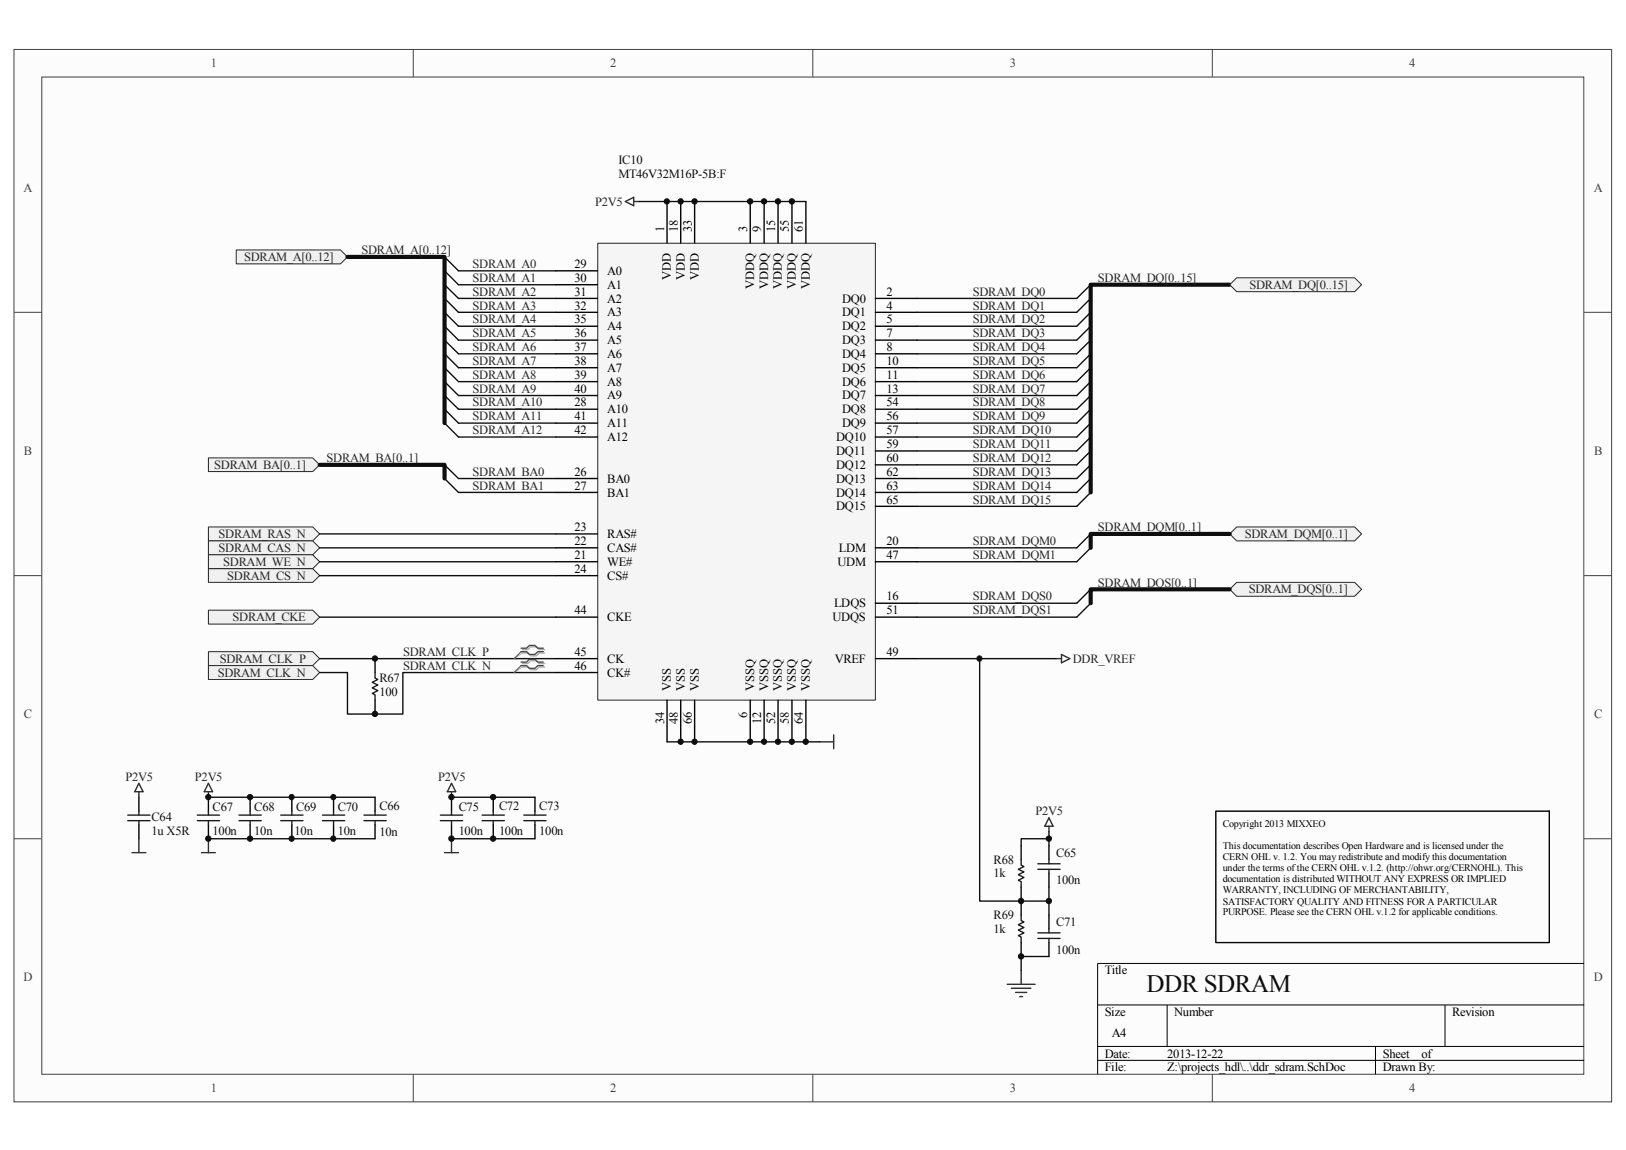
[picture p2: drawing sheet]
<svg xmlns="http://www.w3.org/2000/svg" width="297mm" height="210mm" viewBox="0 0 297 210" stroke-linecap="round" stroke-linejoin="round" font-family="sans-serif">
<path d="M2.6 9.1h291.8v192.1h-291.8z" fill="#fcfcfc"/>
<path d="M2.6 9h291.8v192.2h-291.8z" fill="none" stroke="#404040" stroke-width=".18"/>
<path d="M7.7 14.1h281.6v182.1h-281.6z" fill="#fcfcfc"/>
<g fill="none" stroke="#404040" stroke-width=".18">
<path d="M7.6 14.1h281.7v182.1h-281.7zM75.5 9v5M148.5 9v5M221.4 9v5M2.6 57h5M289.3 57h5.1M2.6 105.1h5M289.3 105.1h5.1M2.6 153.2h5M289.3 153.2h5.1M75.5 196.2v5.1M148.5 196.2v5.1"/>
<path d="M221.4 196.2v5.1"/>
</g>
<path d="M289.3 175.9h-88.8v20.3M200.5 183.5h88.8M200.5 191.1h88.8M200.5 193.6h88.8M213.2 183.5v7.6M251.2 191.1v5.1M263.9 183.5v7.6" fill="none" stroke="#000" stroke-width=".18"/>
<g fill="none" stroke="#0e0e0e" stroke-width=".25">
<path d="M81.2 46.9l2.5 2.6h17.8M81.2 49.5l2.5 2.5h17.8M81.2 52l2.5 2.5h17.8M81.2 54.5l2.5 2.5h17.8M81.2 57l2.5 2.6h17.8M81.2 59.6l2.5 2.5h17.8M81.2 62.1l2.5 2.5h17.8M81.2 64.6l2.5 2.5h17.8M81.2 67.1l2.5 2.6h17.8M81.2 69.7l2.5 2.5h17.8M81.2 72.2l2.5 2.5h17.8M81.2 74.7l2.5 2.6h17.8"/>
<path d="M81.2 77.3l2.5 2.5h17.8"/>
</g>
<path d="M68.5 120.3v2.5M68.5 127.9v2.5" fill="none" stroke="#000" stroke-width=".25"/>
<path d="M68.5 122.8v1l.5 .3-1 .5 1 .5-1 .5 1 .5-1 .5 .5 .3v1" fill="none" stroke="#1c1c1c" stroke-width=".25"/>
<path d="M43.1 45.6h19.1l1.3 1.3-1.3 1.3h-19.1z" fill-rule="evenodd" fill="#f0f0f0"/>
<path d="M43.1 45.6h19.1l1.3 1.3-1.3 1.3h-19.1z" fill="none" stroke="#262626" stroke-width=".18"/>
<path d="M63.5 46.9h17.7v30.4" fill="none" stroke="#0e0e0e" stroke-width=".76"/>
<path d="M38.1 83.6h19l1.3 1.3-1.3 1.2h-19z" fill-rule="evenodd" fill="#f0f0f0"/>
<path d="M38.1 83.6h19l1.3 1.3-1.3 1.2h-19z" fill="none" stroke="#262626" stroke-width=".18"/>
<path d="M38.1 96.2h19l1.3 1.3-1.3 1.3h-19z" fill-rule="evenodd" fill="#f0f0f0"/>
<path d="M38.1 96.2h19l1.3 1.3-1.3 1.3h-19z" fill="none" stroke="#262626" stroke-width=".18"/>
<path d="M38.1 98.8h19l1.3 1.2-1.3 1.3h-19z" fill-rule="evenodd" fill="#f0f0f0"/>
<path d="M38.1 98.8h19l1.3 1.2-1.3 1.3h-19z" fill="none" stroke="#262626" stroke-width=".18"/>
<path d="M38.1 101.3h19l1.3 1.3-1.3 1.2h-19z" fill-rule="evenodd" fill="#f0f0f0"/>
<path d="M38.1 101.3h19l1.3 1.3-1.3 1.2h-19z" fill="none" stroke="#262626" stroke-width=".18"/>
<path d="M38.1 103.8h19l1.3 1.3-1.3 1.2h-19z" fill-rule="evenodd" fill="#f0f0f0"/>
<path d="M38.1 103.8h19l1.3 1.3-1.3 1.2h-19z" fill="none" stroke="#262626" stroke-width=".18"/>
<path d="M38.1 111.4h19l1.3 1.3-1.3 1.3h-19z" fill-rule="evenodd" fill="#f0f0f0"/>
<path d="M38.1 111.4h19l1.3 1.3-1.3 1.3h-19z" fill="none" stroke="#262626" stroke-width=".18"/>
<path d="M38.1 119h19l1.3 1.3-1.3 1.2h-19z" fill-rule="evenodd" fill="#f0f0f0"/>
<path d="M38.1 119h19l1.3 1.3-1.3 1.2h-19z" fill="none" stroke="#262626" stroke-width=".18"/>
<path d="M38.1 121.5h19l1.3 1.3-1.3 1.3h-19z" fill-rule="evenodd" fill="#f0f0f0"/>
<path d="M38.1 121.5h19l1.3 1.3-1.3 1.3h-19z" fill="none" stroke="#262626" stroke-width=".18"/>
<path d="M116.8 36.8h30.4M58.4 122.8h5.1v7.6h10.1v-7.6h27.9M58.4 120.3h43.1M121.8 135.5h27.9M38.1 145.6h30.4M38.1 153.2h30.4M82.5 145.6h15.2M82.5 153.2h15.2" fill="none" stroke="#0e0e0e" stroke-width=".25"/>
<g fill="none" stroke="#262626" stroke-width=".25">
<path d="M114.2 36.8l1.5-.8v1.6zM115.7 36.8h1.1M149.7 135.5h2.6M152.3 134.2v2.5M24.1 155.7h2.5M25.4 143l.7 1.6h-1.5zM25.4 144.6v1M25.4 153.2v2.5M36.8 155.7h2.5M38.1 144.6v1M38.1 153.2v2.5M38.1 143l.7 1.6h-1.5z"/>
<path d="M81.2 155.7h2.5M82.5 143l.7 1.6h-1.5zM82.5 144.6v1M82.5 153.2v2.5M184 179.7h5.1M186.5 177.2v2.5M184.7 180.5h3.6M185.5 181.2h2M186.3 182h.5"/>
</g>
<g fill="none" stroke="#000" stroke-width=".25">
<path d="M25.4 145.6v2.5M25.4 150.6v2.6M38.1 145.6v2.5M38.1 150.6v2.6M45.7 145.6v2.5M45.7 150.6v2.6M53.3 145.6v2.5M53.3 150.6v2.6M60.9 145.6v2.5M60.9 150.6v2.6M68.5 145.6v2.5M68.5 150.6v2.6"/>
<path d="M82.5 145.6v2.5M82.5 150.6v2.6M90.1 145.6v2.5M90.1 150.6v2.6M97.7 145.6v2.5M97.7 150.6v2.6M186.5 154.4v2.6M191.6 154.4v2.6M191.6 159.5v2.5M186.5 162v5.1M186.5 172.1v2.6M191.6 167.1v2.5"/>
<path d="M191.6 172.1v2.6"/>
</g>
<g fill="none" stroke="#1c1c1c" stroke-width=".25">
<path d="M23.3 148.8h4.1M23.3 149.9h4.1M25.4 148.1v.7M25.4 149.9v.7M36 148.8h4.1M36 149.9h4.1M38.1 148.1v.7M38.1 149.9v.7M43.7 148.8h4M43.7 149.9h4M45.7 148.1v.7M45.7 149.9v.7"/>
<path d="M51.3 148.8h4M51.3 149.9h4M53.3 148.1v.7M53.3 149.9v.7M58.9 148.8h4.1M58.9 149.9h4.1M60.9 148.1v.7M60.9 149.9v.7M66.5 148.8h4M66.5 149.9h4M68.5 148.1v.7M68.5 149.9v.7"/>
<path d="M80.4 148.8h4.1M80.4 149.9h4.1M82.5 148.1v.7M82.5 149.9v.7M88.1 148.8h4M88.1 149.9h4M90.1 148.1v.7M90.1 149.9v.7M95.7 148.8h4M95.7 149.9h4M97.7 148.1v.7M97.7 149.9v.7"/>
<path d="M186.5 157v1l.5 .2-1 .6 1 .4-1 .5 1 .5-1 .5 .5 .3v1M189.6 157.7h4M189.6 158.8h4M191.6 157v.7M191.6 158.8v.7M186.5 167.1v1l.5 .3-1 .5 1 .5-1 .4 1 .5-1 .6 .5 .2v1M189.6 170.3h4M189.6 171.4h4M191.6 169.6v.7M191.6 171.4v.7"/>
</g>
<path d="M109.2 44.5h50.7v83.4h-50.7z" fill="#f5f5f5"/>
<path d="M109.2 44.4h50.7v83.5h-50.7z" fill="none" stroke="#262626" stroke-width=".18"/>
<g fill="none" stroke="#000" stroke-width=".25">
<path d="M121.8 36.8v7.6M124.3 36.8v7.6M126.9 36.8v7.6M137 36.8v7.6M139.6 36.8v7.6M142.1 36.8v7.6M144.7 36.8v7.6M147.2 36.8v7.6M101.5 54.5h7.6M101.5 57h7.6M101.5 59.6h7.6M101.5 49.5h7.6"/>
<path d="M101.5 52h7.6M159.9 54.5h7.6M159.9 57h7.6M159.9 59.6h7.6M101.5 62.1h7.6M101.5 64.6h7.6M101.5 67.1h7.6M101.5 69.7h7.6M101.5 72.2h7.6M101.5 74.7h7.6M101.5 77.3h7.6M101.5 79.8h7.6"/>
<path d="M159.9 62.1h7.6M159.9 64.6h7.6M159.9 67.1h7.6M159.9 69.7h7.6M159.9 72.2h7.6M159.9 74.7h7.6M159.9 77.3h7.6M159.9 79.8h7.6M101.5 87.4h7.6M101.5 89.9h7.6M101.5 97.5h7.6M159.9 82.3h7.6"/>
<path d="M159.9 84.9h7.6M159.9 87.4h7.6M159.9 89.9h7.6M159.9 92.5h7.6M101.5 100h7.6M101.5 102.6h7.6M101.5 112.7h7.6M101.5 105.1h7.6M159.9 100h7.6M159.9 102.6h7.6M159.9 110.2h7.6M159.9 112.7h7.6"/>
<path d="M101.5 120.3h7.6M101.5 122.8h7.6M121.8 127.9v7.6M124.3 127.9v7.6M126.9 127.9v7.6M137 127.9v7.6M139.6 127.9v7.6M142.1 127.9v7.6M144.7 127.9v7.6M147.2 127.9v7.6M159.9 120.3h7.6"/>
</g>
<path d="M95.4 118.6h1l.6-.5h1l.5 .5h1M95.4 119.3h1l.6 .5h1l.5-.5h1M95.4 121.2h1l.6-.5h1l.5 .5h1M95.4 121.8h1l.6 .5h1l.5-.5h1" fill="none" stroke="#aeaeae" stroke-width=".25"/>
<path d="M95.4 119.3l-1.5 1M95.4 121.8l-1.5 1" fill="none" stroke="#aeaeae" stroke-width=".18"/>
<path d="M95.2 118.4h1l.5-.5h1l.5 .5h1M95.2 119h1l.5 .5h1l.5-.5h1M95.2 120.9h1l.5-.5h1l.5 .5h1M95.2 121.5h1l.5 .6h1l.5-.6h1" fill="none" stroke="#4c4c4c" stroke-width=".25"/>
<path d="M95.2 119l-1.3 1.3M95.2 121.5l-1.3 1.3" fill="none" stroke="#4c4c4c" stroke-width=".18"/>
<g fill="none" stroke="#0e0e0e" stroke-width=".25">
<path d="M199.2 54.5l-2.5 2.5h-29.2M199.2 52l-2.5 2.5h-29.2M199.2 59.6l-2.5 2.5h-29.2M199.2 57l-2.5 2.6h-29.2M199.2 64.6l-2.5 2.5h-29.2M199.2 62.1l-2.5 2.5h-29.2M199.2 69.7l-2.5 2.5h-29.2M199.2 67.1l-2.5 2.6h-29.2M199.2 74.7l-2.5 2.6h-29.2M199.2 72.2l-2.5 2.5h-29.2M199.2 79.8l-2.5 2.5h-29.2M199.2 77.3l-2.5 2.5h-29.2"/>
<path d="M58.4 97.5h43.1M81.2 84.9l2.5 2.5h17.8M81.2 87.4l2.5 2.5h17.8M199.2 84.9l-2.5 2.5h-29.2M199.2 87.4l-2.5 2.5h-29.2M199.2 97.5l-2.5 2.5h-29.2M199.2 82.3l-2.5 2.6h-29.2M199.2 89.9l-2.5 2.6h-29.2M58.4 100h43.1M58.4 102.6h43.1M58.4 105.1h43.1M58.4 112.7h43.1"/>
<path d="M199.2 100l-2.5 2.6h-29.2M199.2 110.2l-2.5 2.5h-29.2M199.2 107.6l-2.5 2.6h-29.2M167.5 120.3h25.4M178.9 120.3v44.3h12.7M191.6 153.2h-5.1v1.2M191.6 151.9v2.5M191.6 174.7h-5.1v2.5M191.6 162v5.1"/>
</g>
<path d="M193.9 119.5l1.5 .8-1.5 .7zM192.9 120.3h1M191.6 149.4l.8 1.5h-1.6zM191.6 150.9v1" fill="none" stroke="#262626" stroke-width=".25"/>
<path d="M224.6 52h-25.4v37.9M58.4 84.9h22.8v2.5" fill="none" stroke="#0e0e0e" stroke-width=".76"/>
<path d="M225.9 50.7h21.5l1.3 1.3-1.3 1.3h-21.5l-1.3-1.3z" fill-rule="evenodd" fill="#f0f0f0"/>
<path d="M225.9 50.7h21.5l1.3 1.3-1.3 1.3h-21.5l-1.3-1.3z" fill="none" stroke="#262626" stroke-width=".18"/>
<path d="M225.9 96.2h21.5l1.3 1.3-1.3 1.3h-21.5l-1.3-1.3z" fill-rule="evenodd" fill="#f0f0f0"/>
<path d="M225.9 96.2h21.5l1.3 1.3-1.3 1.3h-21.5l-1.3-1.3z" fill="none" stroke="#262626" stroke-width=".18"/>
<path d="M225.9 106.3h21.5l1.3 1.3-1.3 1.3h-21.5l-1.3-1.3z" fill-rule="evenodd" fill="#f0f0f0"/>
<path d="M225.9 106.3h21.5l1.3 1.3-1.3 1.3h-21.5l-1.3-1.3z" fill="none" stroke="#262626" stroke-width=".18"/>
<path d="M224.6 97.5h-25.4v2.5M224.6 107.6h-25.4v2.6" fill="none" stroke="#0e0e0e" stroke-width=".76"/>
<path d="M222.1 148.1h60.9v24h-60.9z" fill="none" stroke="#000" stroke-width=".25"/>
<circle cx="38" cy="153.1" r=".49" fill="#0e0e0e"/>
<circle cx="38" cy="153.1" r=".49" fill="none" stroke="#0e0e0e" stroke-width=".18"/>
<circle cx="38" cy="145.6" r=".49" fill="#0e0e0e"/>
<circle cx="38" cy="145.6" r=".49" fill="none" stroke="#0e0e0e" stroke-width=".18"/>
<circle cx="45.7" cy="153.1" r=".49" fill="#0e0e0e"/>
<circle cx="45.7" cy="153.1" r=".49" fill="none" stroke="#0e0e0e" stroke-width=".18"/>
<circle cx="45.7" cy="145.6" r=".49" fill="#0e0e0e"/>
<circle cx="45.7" cy="145.6" r=".49" fill="none" stroke="#0e0e0e" stroke-width=".18"/>
<circle cx="53.3" cy="153.1" r=".48" fill="#0e0e0e"/>
<circle cx="53.3" cy="153.1" r=".48" fill="none" stroke="#0e0e0e" stroke-width=".18"/>
<circle cx="53.3" cy="145.6" r=".47" fill="#0e0e0e"/>
<circle cx="53.3" cy="145.6" r=".47" fill="none" stroke="#0e0e0e" stroke-width=".18"/>
<circle cx="60.9" cy="153.1" r=".48" fill="#0e0e0e"/>
<circle cx="60.9" cy="153.1" r=".48" fill="none" stroke="#0e0e0e" stroke-width=".18"/>
<circle cx="60.9" cy="145.6" r=".47" fill="#0e0e0e"/>
<circle cx="60.9" cy="145.6" r=".47" fill="none" stroke="#0e0e0e" stroke-width=".18"/>
<circle cx="68.5" cy="130.4" r=".49" fill="#0e0e0e"/>
<circle cx="68.5" cy="130.4" r=".49" fill="none" stroke="#0e0e0e" stroke-width=".18"/>
<circle cx="68.5" cy="120.3" r=".49" fill="#0e0e0e"/>
<circle cx="68.5" cy="120.3" r=".49" fill="none" stroke="#0e0e0e" stroke-width=".18"/>
<circle cx="82.5" cy="153.1" r=".49" fill="#0e0e0e"/>
<circle cx="82.5" cy="153.1" r=".49" fill="none" stroke="#0e0e0e" stroke-width=".18"/>
<circle cx="82.5" cy="145.6" r=".48" fill="#0e0e0e"/>
<circle cx="82.5" cy="145.6" r=".48" fill="none" stroke="#0e0e0e" stroke-width=".18"/>
<circle cx="90.1" cy="153.1" r=".49" fill="#0e0e0e"/>
<circle cx="90.1" cy="153.1" r=".49" fill="none" stroke="#0e0e0e" stroke-width=".18"/>
<circle cx="90.1" cy="145.6" r=".49" fill="#0e0e0e"/>
<circle cx="90.1" cy="145.6" r=".49" fill="none" stroke="#0e0e0e" stroke-width=".18"/>
<circle cx="121.8" cy="36.8" r=".48" fill="#0e0e0e"/>
<circle cx="121.8" cy="36.8" r=".48" fill="none" stroke="#0e0e0e" stroke-width=".18"/>
<circle cx="124.3" cy="135.4" r=".48" fill="#0e0e0e"/>
<circle cx="124.3" cy="135.4" r=".48" fill="none" stroke="#0e0e0e" stroke-width=".18"/>
<circle cx="124.3" cy="36.8" r=".48" fill="#0e0e0e"/>
<circle cx="124.3" cy="36.8" r=".48" fill="none" stroke="#0e0e0e" stroke-width=".18"/>
<circle cx="126.9" cy="135.4" r=".48" fill="#0e0e0e"/>
<circle cx="126.9" cy="135.4" r=".48" fill="none" stroke="#0e0e0e" stroke-width=".18"/>
<circle cx="126.9" cy="36.8" r=".48" fill="#0e0e0e"/>
<circle cx="126.9" cy="36.8" r=".48" fill="none" stroke="#0e0e0e" stroke-width=".18"/>
<circle cx="137" cy="135.4" r=".48" fill="#0e0e0e"/>
<circle cx="137" cy="135.4" r=".48" fill="none" stroke="#0e0e0e" stroke-width=".18"/>
<circle cx="137" cy="36.8" r=".49" fill="#0e0e0e"/>
<circle cx="137" cy="36.8" r=".49" fill="none" stroke="#0e0e0e" stroke-width=".18"/>
<circle cx="139.6" cy="135.4" r=".48" fill="#0e0e0e"/>
<circle cx="139.6" cy="135.4" r=".48" fill="none" stroke="#0e0e0e" stroke-width=".18"/>
<circle cx="139.6" cy="36.8" r=".49" fill="#0e0e0e"/>
<circle cx="139.6" cy="36.8" r=".49" fill="none" stroke="#0e0e0e" stroke-width=".18"/>
<circle cx="142.1" cy="135.4" r=".48" fill="#0e0e0e"/>
<circle cx="142.1" cy="135.4" r=".48" fill="none" stroke="#0e0e0e" stroke-width=".18"/>
<circle cx="142.1" cy="36.8" r=".49" fill="#0e0e0e"/>
<circle cx="142.1" cy="36.8" r=".49" fill="none" stroke="#0e0e0e" stroke-width=".18"/>
<circle cx="144.6" cy="135.4" r=".48" fill="#0e0e0e"/>
<circle cx="144.6" cy="135.4" r=".48" fill="none" stroke="#0e0e0e" stroke-width=".18"/>
<circle cx="144.6" cy="36.8" r=".49" fill="#0e0e0e"/>
<circle cx="144.6" cy="36.8" r=".49" fill="none" stroke="#0e0e0e" stroke-width=".18"/>
<circle cx="147.2" cy="135.4" r=".49" fill="#0e0e0e"/>
<circle cx="147.2" cy="135.4" r=".49" fill="none" stroke="#0e0e0e" stroke-width=".18"/>
<circle cx="178.9" cy="120.3" r=".48" fill="#0e0e0e"/>
<circle cx="178.9" cy="120.3" r=".48" fill="none" stroke="#0e0e0e" stroke-width=".18"/>
<circle cx="186.5" cy="174.6" r=".49" fill="#0e0e0e"/>
<circle cx="186.5" cy="174.6" r=".49" fill="none" stroke="#0e0e0e" stroke-width=".18"/>
<circle cx="186.5" cy="164.5" r=".49" fill="#0e0e0e"/>
<circle cx="186.5" cy="164.5" r=".49" fill="none" stroke="#0e0e0e" stroke-width=".18"/>
<circle cx="191.6" cy="164.5" r=".49" fill="#0e0e0e"/>
<circle cx="191.6" cy="164.5" r=".49" fill="none" stroke="#0e0e0e" stroke-width=".18"/>
<circle cx="191.6" cy="153.1" r=".49" fill="#0e0e0e"/>
<circle cx="191.6" cy="153.1" r=".49" fill="none" stroke="#0e0e0e" stroke-width=".18"/>
<text font-size="4.6" fill="#0e0e0e" x="209.4" y="181.2">DDR SDRAM</text>
<g font-size="2.3" fill="#404040">
<text x="38.5" y="12.2">1</text>
<text x="111.5" y="12.2">2</text>
<text x="184.4" y="12.2">3</text>
<text x="257.4" y="12.2">4</text>
<text x="4.3" y="35">A</text>
<text x="291.1" y="35">A</text>
<text x="4.4" y="83.1">B</text>
<text x="291.2" y="83.1">B</text>
<text x="4.4" y="131.2">C</text>
<text x="291.2" y="131.2">C</text>
<text x="4.3" y="179.2">D</text>
<text x="291.1" y="179.2">D</text>
<text x="38.5" y="199.4">1</text>
<text x="111.5" y="199.4">2</text>
<text x="184.4" y="199.4">3</text>
<text x="257.4" y="199.4">4</text>
</g>
<g font-size="2.3" fill="#0e0e0e">
<text x="113" y="29.9">IC10</text>
<text x="113" y="32.5">MT46V32M16P-5B:F</text>
<text x="69.3" y="124.5">R67</text>
<text x="69.3" y="127.1">100</text>
<text x="27.7" y="149.9">C64</text>
<text x="38.8" y="148.1">C67</text>
<text x="46.5" y="148.1">C68</text>
<text x="54.1" y="148.1">C69</text>
<text x="61.7" y="148.1">C70</text>
<text x="69.3" y="147.8">C66</text>
<text x="83.8" y="148.1">C75</text>
<text x="91.2" y="147.8">C72</text>
<text x="98.5" y="147.8">C73</text>
<text x="27.7" y="152.4">1u X5R</text>
<text x="38.8" y="152.4">100n</text>
<text x="46.4" y="152.4">10n</text>
<text x="53.8" y="152.4">10n</text>
<text x="61.7" y="152.4">10n</text>
<text x="69.3" y="152.7">10n</text>
<text x="83.8" y="152.4">100n</text>
<text x="91.2" y="152.4">100n</text>
<text x="98.5" y="152.4">100n</text>
<text x="181.5" y="157.7">R68</text>
<text x="181.5" y="160.2">1k</text>
<text x="192.9" y="161.5">100n</text>
<text x="192.9" y="156.4">C65</text>
<text x="181.5" y="167.8">R69</text>
<text x="181.5" y="170.3">1k</text>
<text x="192.9" y="169.1">C71</text>
<text x="192.9" y="174.2">100n</text>
</g>
<g font-size="2.3" fill="#262626">
<text x="108.7" y="37.6">P2V5</text>
<text x="44.6" y="47.7">SDRAM_A[0..12]</text>
<text x="66" y="46.4">SDRAM_A[0..12]</text>
<text x="86.3" y="48.9">SDRAM_A0</text>
<text x="86.3" y="51.4">SDRAM_A1</text>
<text x="86.3" y="54">SDRAM_A2</text>
<text x="177.7" y="54">SDRAM_DQ0</text>
<text x="200.5" y="51.4">SDRAM_DQ[0..15]</text>
<text x="228.2" y="52.7">SDRAM_DQ[0..15]</text>
<text x="86.3" y="56.5">SDRAM_A3</text>
<text x="86.3" y="59.1">SDRAM_A4</text>
<text x="177.7" y="56.5">SDRAM_DQ1</text>
<text x="177.7" y="59.1">SDRAM_DQ2</text>
<text x="86.3" y="61.6">SDRAM_A5</text>
<text x="86.3" y="64.1">SDRAM_A6</text>
<text x="177.7" y="61.6">SDRAM_DQ3</text>
<text x="177.7" y="64.1">SDRAM_DQ4</text>
<text x="86.3" y="66.6">SDRAM_A7</text>
<text x="86.3" y="69.2">SDRAM_A8</text>
<text x="86.3" y="71.7">SDRAM_A9</text>
<text x="177.7" y="66.6">SDRAM_DQ5</text>
<text x="177.7" y="69.2">SDRAM_DQ6</text>
<text x="177.7" y="71.7">SDRAM_DQ7</text>
<text x="86.3" y="74.2">SDRAM_A10</text>
<text x="86.3" y="76.8">SDRAM_A11</text>
<text x="177.7" y="74.2">SDRAM_DQ8</text>
<text x="177.7" y="76.8">SDRAM_DQ9</text>
<text x="86.3" y="79.3">SDRAM_A12</text>
<text x="177.7" y="79.3">SDRAM_DQ10</text>
<text x="177.7" y="81.8">SDRAM_DQ11</text>
<text x="39.1" y="85.6">SDRAM_BA[0..1]</text>
<text x="59.7" y="84.3">SDRAM_BA[0..1]</text>
<text x="86.3" y="86.9">SDRAM_BA0</text>
<text x="86.3" y="89.4">SDRAM_BA1</text>
<text x="177.7" y="84.3">SDRAM_DQ12</text>
<text x="177.7" y="86.9">SDRAM_DQ13</text>
<text x="177.7" y="89.4">SDRAM_DQ14</text>
<text x="177.7" y="92">SDRAM_DQ15</text>
<text x="39.9" y="98.3">SDRAM_RAS_N</text>
<text x="39.9" y="100.8">SDRAM_CAS_N</text>
<text x="177.7" y="99.5">SDRAM_DQM0</text>
<text x="200.5" y="97">SDRAM_DQM[0..1]</text>
<text x="227.4" y="98.3">SDRAM_DQM[0..1]</text>
<text x="40.7" y="103.3">SDRAM_WE_N</text>
<text x="41.5" y="105.8">SDRAM_CS_N</text>
<text x="177.7" y="102.1">SDRAM_DQM1</text>
<text x="200.5" y="107.1">SDRAM_DQS[0..1]</text>
<text x="42.5" y="113.5">SDRAM_CKE</text>
<text x="177.7" y="109.6">SDRAM_DQS0</text>
<text x="177.7" y="112.2">SDRAM_DQS1</text>
<text x="228.1" y="108.4">SDRAM_DQS[0..1]</text>
<text x="73.6" y="119.8">SDRAM_CLK_P</text>
<text x="39.8" y="123.6">SDRAM_CLK_N</text>
<text x="40.1" y="121">SDRAM_CLK_P</text>
<text x="73.6" y="122.3">SDRAM_CLK_N</text>
<text x="196" y="121">DDR_VREF</text>
<text x="22.9" y="142.5">P2V5</text>
<text x="35.6" y="142.5">P2V5</text>
<text x="80" y="142.5">P2V5</text>
<text x="189.1" y="148.8">P2V5</text>
</g>
<g font-size="2.3">
<text x="121.3" y="42.4" transform="rotate(-90 121.3 42.4)">1</text>
<text x="123.8" y="42.4" transform="rotate(-90 123.8 42.4)">18</text>
<text x="126.4" y="42.4" transform="rotate(-90 126.4 42.4)">33</text>
<text x="136.5" y="42.4" transform="rotate(-90 136.5 42.4)">3</text>
<text x="139" y="42.4" transform="rotate(-90 139 42.4)">9</text>
<text x="141.6" y="42.4" transform="rotate(-90 141.6 42.4)">15</text>
<text x="144.1" y="42.4" transform="rotate(-90 144.1 42.4)">55</text>
<text x="146.6" y="42.4" transform="rotate(-90 146.6 42.4)">61</text>
<text x="104.9" y="48.9">29</text>
<text x="104.9" y="51.4">30</text>
<text x="104.9" y="54">31</text>
<text x="110.9" y="50.2">A0</text>
<text x="110.9" y="52.7">A1</text>
<text x="122.6" y="51.1" transform="rotate(-90 122.6 51.1)">VDD</text>
<text x="125.1" y="51.1" transform="rotate(-90 125.1 51.1)">VDD</text>
<text x="127.6" y="51.1" transform="rotate(-90 127.6 51.1)">VDD</text>
<text x="137.8" y="52.8" transform="rotate(-90 137.8 52.8)">VDDQ</text>
<text x="140.3" y="52.8" transform="rotate(-90 140.3 52.8)">VDDQ</text>
<text x="142.8" y="52.8" transform="rotate(-90 142.8 52.8)">VDDQ</text>
<text x="145.4" y="52.8" transform="rotate(-90 145.4 52.8)">VDDQ</text>
<text x="147.9" y="52.8" transform="rotate(-90 147.9 52.8)">VDDQ</text>
<text x="161.9" y="54">2</text>
<text x="104.9" y="56.5">32</text>
<text x="104.9" y="59.1">35</text>
<text x="110.9" y="55.3">A2</text>
<text x="110.9" y="57.8">A3</text>
<text x="153.8" y="55.3">DQ0</text>
<text x="153.8" y="57.8">DQ1</text>
<text x="161.9" y="56.5">4</text>
<text x="161.9" y="59.1">5</text>
<text x="104.9" y="61.6">36</text>
<text x="104.9" y="64.1">37</text>
<text x="110.9" y="60.3">A4</text>
<text x="110.9" y="62.8">A5</text>
<text x="110.9" y="65.4">A6</text>
<text x="153.8" y="60.3">DQ2</text>
<text x="153.8" y="62.8">DQ3</text>
<text x="153.8" y="65.4">DQ4</text>
<text x="161.9" y="61.6">7</text>
<text x="161.9" y="64.1">8</text>
<text x="104.9" y="66.6">38</text>
<text x="104.9" y="69.2">39</text>
<text x="104.9" y="71.7">40</text>
<text x="110.9" y="67.9">A7</text>
<text x="110.9" y="70.5">A8</text>
<text x="153.8" y="67.9">DQ5</text>
<text x="153.8" y="70.5">DQ6</text>
<text x="161.9" y="66.6">10</text>
<text x="161.9" y="69.2">11</text>
<text x="161.9" y="71.7">13</text>
<text x="104.9" y="74.2">28</text>
<text x="104.9" y="76.8">41</text>
<text x="110.9" y="72.9">A9</text>
<text x="110.9" y="75.5">A10</text>
<text x="153.8" y="72.9">DQ7</text>
<text x="153.8" y="75.5">DQ8</text>
<text x="161.9" y="74.2">54</text>
<text x="161.9" y="76.8">56</text>
<text x="104.9" y="79.3">42</text>
<text x="110.9" y="78">A11</text>
<text x="110.9" y="80.6">A12</text>
<text x="152.7" y="80.6">DQ10</text>
<text x="152.7" y="83.1">DQ11</text>
<text x="153.8" y="78">DQ9</text>
<text x="161.9" y="79.3">57</text>
<text x="161.9" y="81.8">59</text>
<text x="104.9" y="86.9">26</text>
<text x="104.9" y="89.4">27</text>
<text x="110.9" y="88.1">BA0</text>
<text x="152.7" y="85.6">DQ12</text>
<text x="152.7" y="88.1">DQ13</text>
<text x="161.9" y="84.3">60</text>
<text x="161.9" y="86.9">62</text>
<text x="161.9" y="89.4">63</text>
<text x="110.9" y="90.7">BA1</text>
<text x="152.7" y="90.7">DQ14</text>
<text x="152.7" y="93.2">DQ15</text>
<text x="161.9" y="92">65</text>
<text x="104.9" y="99.5">22</text>
<text x="104.9" y="97">23</text>
<text x="110.9" y="100.8">CAS#</text>
<text x="110.9" y="98.3">RAS#</text>
<text x="153.2" y="100.8">LDM</text>
<text x="161.9" y="99.5">20</text>
<text x="104.9" y="102.1">21</text>
<text x="104.9" y="104.6">24</text>
<text x="110.9" y="103.3">WE#</text>
<text x="110.9" y="105.8">CS#</text>
<text x="153" y="103.3">UDM</text>
<text x="161.9" y="102.1">47</text>
<text x="104.9" y="112.2">44</text>
<text x="110.9" y="113.5">CKE</text>
<text x="152.1" y="113.5">UDQS</text>
<text x="152.4" y="110.9">LDQS</text>
<text x="161.9" y="109.6">16</text>
<text x="161.9" y="112.2">51</text>
<text x="104.9" y="119.8">45</text>
<text x="161.9" y="119.8">49</text>
<text x="104.9" y="122.3">46</text>
<text x="110.9" y="121">CK</text>
<text x="110.9" y="123.6">CK#</text>
<text x="152.5" y="121">VREF</text>
<text x="122.6" y="126.1" transform="rotate(-90 122.6 126.1)">VSS</text>
<text x="125.1" y="126.1" transform="rotate(-90 125.1 126.1)">VSS</text>
<text x="127.6" y="126.1" transform="rotate(-90 127.6 126.1)">VSS</text>
<text x="136.5" y="131.1" transform="rotate(-90 136.5 131.1)">6</text>
<text x="137.8" y="126.1" transform="rotate(-90 137.8 126.1)">VSSQ</text>
<text x="140.3" y="126.1" transform="rotate(-90 140.3 126.1)">VSSQ</text>
<text x="142.8" y="126.1" transform="rotate(-90 142.8 126.1)">VSSQ</text>
<text x="145.4" y="126.1" transform="rotate(-90 145.4 126.1)">VSSQ</text>
<text x="147.9" y="126.1" transform="rotate(-90 147.9 126.1)">VSSQ</text>
<text x="121.3" y="132.2" transform="rotate(-90 121.3 132.2)">34</text>
<text x="123.8" y="132.2" transform="rotate(-90 123.8 132.2)">48</text>
<text x="126.4" y="132.2" transform="rotate(-90 126.4 132.2)">66</text>
<text x="139" y="132.2" transform="rotate(-90 139 132.2)">12</text>
<text x="141.6" y="132.2" transform="rotate(-90 141.6 132.2)">52</text>
<text x="144.1" y="132.2" transform="rotate(-90 144.1 132.2)">58</text>
<text x="146.6" y="132.2" transform="rotate(-90 146.6 132.2)">64</text>
<text x="201.8" y="177.9">Title</text>
<text x="201.8" y="185.5">Size</text>
<text x="214.5" y="185.5">Number</text>
<text x="265.3" y="185.5">Revision</text>
<text x="203.1" y="189.3">A4</text>
<text x="201.8" y="193.1">Date:</text>
<text x="201.8" y="195.7">File:</text>
<text x="213.2" y="193.1">2013-12-22</text>
<text x="213.2" y="195.7">Z:\projects_hdl\..\ddr_sdram.SchDoc</text>
<text x="252.6" y="193.1">Sheet</text>
<text x="252.6" y="195.7">Drawn By:</text>
<text x="259.6" y="193.1">of</text>
</g>
<g font-size="1.8">
<text x="223.3" y="151">Copyright 2013 MIXXEO</text>
<text x="223.3" y="155.1">This documentation describes Open Hardware and is licensed under the</text>
<text x="223.3" y="157.1">CERN OHL v. 1.2. You may redistribute and modify this documentation</text>
<text x="223.3" y="159.1">under the terms of the CERN OHL v.1.2. (http://ohwr.org/CERNOHL). This</text>
<text x="223.3" y="161.1">documentation is distributed WITHOUT ANY EXPRESS OR IMPLIED</text>
<text x="223.3" y="163.2">WARRANTY, INCLUDING OF MERCHANTABILITY,</text>
<text x="223.3" y="165.2">SATISFACTORY QUALITY AND FITNESS FOR A PARTICULAR</text>
<text x="223.3" y="167.2">PURPOSE. Please see the CERN OHL v.1.2 for applicable conditions.</text>
</g>
</svg>
